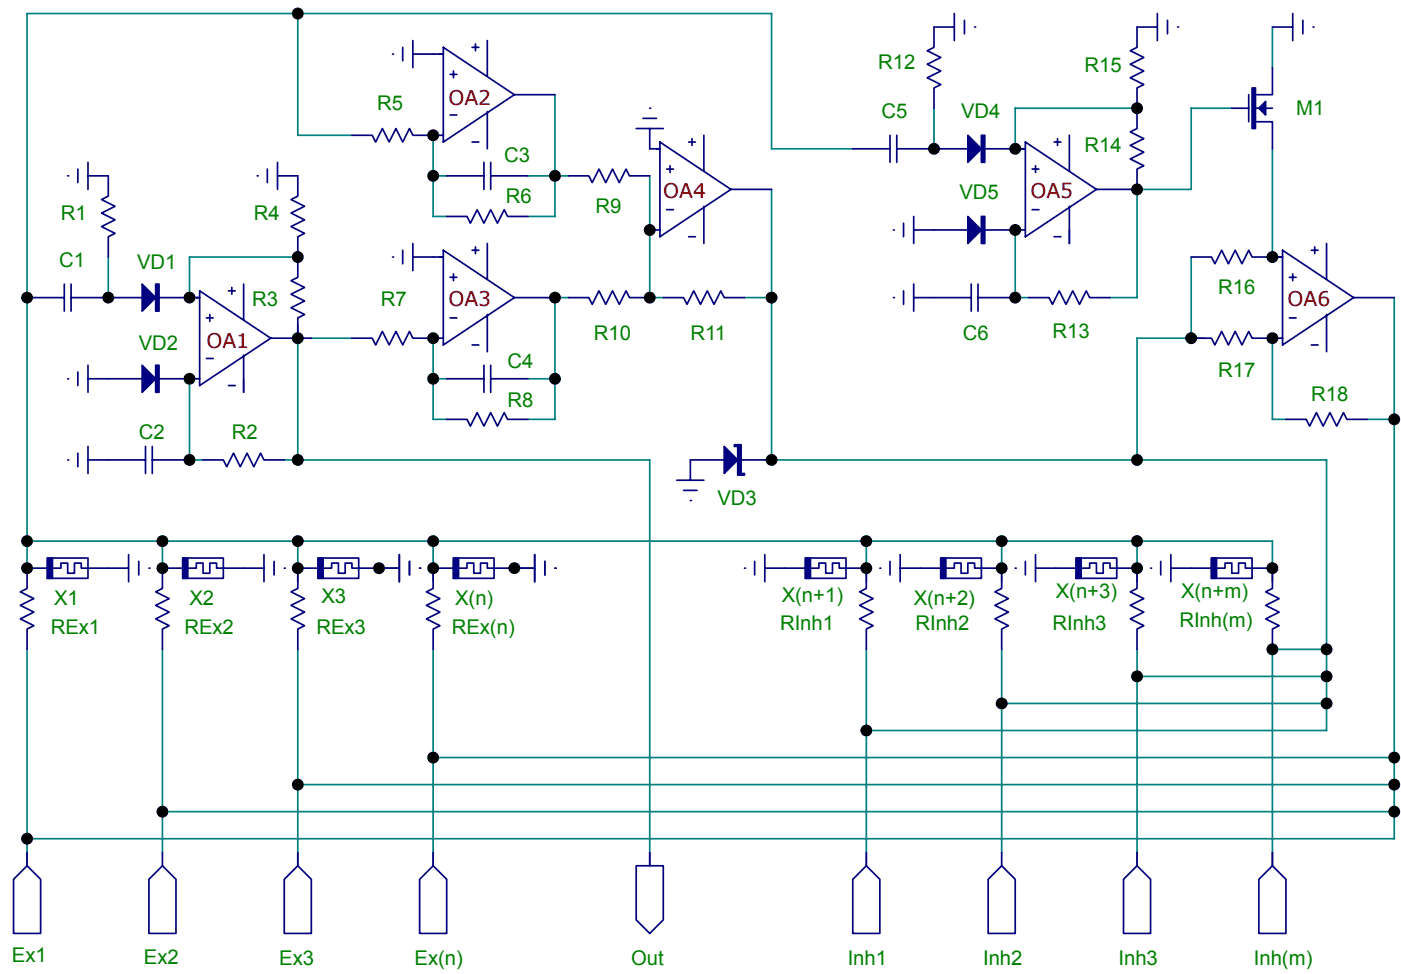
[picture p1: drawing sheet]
<svg xmlns="http://www.w3.org/2000/svg" width="292mm" height="203mm" viewBox="0 0 292 203" stroke-linecap="round" stroke-linejoin="round" font-family="sans-serif">
<g fill="none" stroke="#008080" stroke-width=".35">
<path d="M62.1 2.8v25.4h11.3M115.7 19.8v25.4h-5.6M265.4 5.6v8.5M90.3 28.2v17h2.9M90.3 36.7h2.9M110.1 36.7h8.5M135.5 36.7v25.4h2.8M160.9 39.5v56.5h115.7v56.4h-95.9M177.8 31.1h-16.9v-28.3h-155.3v115.8M194.8 22.6v8.5M237.1 22.6h-25.4v8.5M256.9 22.6h-8.5v16.9h-11.3v22.6h-5.6"/>
<path d="M265.4 31.1v22.5M22.6 53.6v8.5M62.1 53.6h-22.6v8.5M211.7 48v14.1h2.8M223 48v2.8M248.4 53.6v17M39.5 79v17h2.8M50.8 79v2.9M62.1 67.7v28.3M64.9 70.6h8.5M90.3 70.6v16.9h2.9M90.3 79h2.9"/>
<path d="M110.1 79h5.6M118.6 62.1h-2.9v25.4h-5.6M155.3 62.1h5.6M251.2 70.6h-14.1v25.4M265.4 70.6v16.9h2.8M290.8 62.1v112.9h-285.2M59.3 96h76.2v84.7M285.1 87.5h5.7M5.6 112.9h259.8v8.5M33.9 112.9v5.7M62.1 112.9v8.5M90.3 112.9v8.5"/>
<path d="M180.7 112.9v8.5M208.9 112.9v8.5M237.1 112.9v8.5M5.6 135.5v45.2M33.9 135.5v42.3M62.1 135.5v45.2M90.3 135.5v45.2M180.7 135.5v45.2M208.9 135.5v42.3M237.1 135.5v45.2M276.6 135.5h-11.2v45.2M90.3 158.1h200.5"/>
<path d="M208.9 146.8h67.7M237.1 141.1h39.5M33.9 169.4h256.9M62.1 163.7h228.7"/>
</g>
<g fill="none" stroke="#000080" stroke-width=".35">
<path d="M81.9 11.3h.1M84 9.9v2.8M86.1 8.5v5.6M86.1 11.3h6.4M92.5 9.9l14.8 9.9-14.8 9.8zM93.9 15.5h1.4M94.6 14.8v1.4M98.4 9.9h1.5M99.2 9.2v1.4M101.6 8.5v7.4M107.3 19.8h8.4M199 5.6h-4.2v4.3l-1.4 .7 2.8 1.4-2.8 1.4 2.8 1.4-2.8 1.4 2.8 1.4-1.4 .7v4.3"/>
<path d="M199 2.8v5.7M201.1 4.2v2.9M203.2 5.6h.1M241.4 5.6h-4.3v4.3l-1.4 .7 2.8 1.4-2.8 1.4 2.8 1.4-2.8 1.4 2.8 1.4-1.4 .7v8.5l-1.4 .7 2.8 1.4-2.8 1.4 2.8 1.5-2.8 1.4 2.8 1.4-1.4 .7v4.2h-8.4M241.4 2.8v5.7M243.5 4.2v2.9M245.6 5.6h.1M260.4 19.8v5.6M265.4 14.1v5.7h-3.9M265.4 5.6h4.2M269.6 2.8v5.7M271.7 4.2v2.9"/>
<path d="M273.8 5.6h.1M14.1 36.7h.1M16.2 35.3v2.8M18.3 36.7h4.3v4.2l-1.4 .7 2.8 1.4-2.8 1.5 2.8 1.4-2.8 1.4 2.8 1.4-1.4 .7v4.2M18.3 33.9v5.6M53.6 36.7h.1M55.8 35.3v2.8M57.9 36.7h4.2v4.2l-1.4 .7 2.8 1.4-2.8 1.5 2.8 1.4-2.8 1.4 2.8 1.4-1.4 .7v8.5l-1.4 .7 2.8 1.4-2.8 1.4 2.8 1.4-2.8 1.4 2.8 1.4-1.4 .7v4.3M57.9 33.9v5.6M73.4 28.2h4.2l.7 1.4 1.4-2.8 1.5 2.8 1.4-2.8 1.4 2.8 1.4-2.8 .7 1.4h6.4M93.2 36.7h7.7M93.9 24h1.4"/>
<path d="M98.4 29.6h1.5M100.9 33.9v5.6M101.6 23.3v7.8M102.3 36.7h7.8M102.3 33.9v5.6M118.6 36.7h4.2l.7 1.4 1.4-2.8 1.4 2.8 1.4-2.8 1.4 2.8 1.5-2.8 .7 1.4h4.2M132.7 26.8h5.6M134.1 24.7h2.8M135.5 22.6h.1M135.5 26.8v4.3h2.1M137.6 29.6l14.8 9.9-14.8 9.9zM139 35.3h1.4"/>
<path d="M139.7 34.6v1.4M143.6 29.6h1.4M144.3 28.9v1.4M146.8 28.2v7.4M152.4 39.5h8.5M177.8 31.1h7.8M185.6 28.2v5.7M187 31.1h14.8M187 28.2v5.7M204.7 31.1h9.1M213.8 29.6l14.9 9.9-14.9 9.9zM215.2 35.3h1.5"/>
<path d="M216 34.6v1.4M219.8 29.6h1.4M220.5 28.9v1.4M223 28.2v7.4M256.9 22.6h3.5M261.5 25.4h3.9v5.7M261.8 22.6h3.6M13.4 59.3v5.6M14.8 59.3v5.6M48.3 60v1.4M50.8 59.3v7.4M81.9 53.6h.1"/>
<path d="M84 52.2v2.8M86.1 53.6h6.4M86.1 50.8v5.7M92.5 52.2l14.8 9.9-14.8 9.9zM93.2 45.2h4.2l.7 1.4 1.4-2.8 1.4 2.8 1.4-2.8 1.4 2.8 1.5-2.8 .7 1.4h4.2M93.9 57.9h1.4M94.6 57.2v1.4M98.4 52.2h1.5M99.2 51.5v1.4M101.6 50.8v7.4M135.5 48h2.1M139 43.8h1.4"/>
<path d="M143.6 49.4h1.4M146.8 43v7.8M186.3 48h.1M188.4 46.6v2.8M190.5 48h11.3M190.5 45.2v5.6M190.5 59.3v5.6M202.5 59.3v5.6M204 59.3v5.6M204.7 48h9.1M215.2 43.8h1.5M219.8 49.4h1.4"/>
<path d="M223 43v7.8M248.4 53.6h4.3l.7 1.4 1.4-2.8 1.4 2.8 1.4-2.8 1.4 2.8 1.4-2.8 .7 1.4h6.4M267.5 52.2l14.8 9.9-14.8 9.9zM268.9 57.9h1.4M269.6 57.2v1.4M273.5 52.2h1.4M274.2 51.5v1.4M276.6 50.8v7.4M5.6 62.1h7.8M14.1 79h.1M14.8 62.1h14.8M16.2 77.6v2.9"/>
<path d="M18.3 79h11.3M18.3 76.2v5.7M32.5 79h9.1M32.5 62.1h9.1M41.6 60.7l14.9 9.9-14.9 9.9zM43 66.3h1.5M43 74.8h1.5M43.8 65.6v1.4M47.6 60.7h1.4M50.8 74.1v7.8M56.5 70.6h8.4M73.4 70.6h4.2l.7 1.4 1.4-2.8 1.5 2.8 1.4-2.8 1.4 2.8 1.4-2.8 .7 1.4h6.4"/>
<path d="M93.2 79h7.7M93.9 66.3h1.4M98.4 72h1.5M100.9 76.2v5.7M101.6 65.6v7.8M102.3 79h7.8M102.3 76.2v5.7M107.3 62.1h8.4M118.6 62.1h4.2l.7 1.4 1.4-2.8 1.4 2.8 1.4-2.8 1.4 2.8 1.5-2.8 .7 1.4h4.2M138.3 62.1h4.3l.7 1.4 1.4-2.8 1.4 2.8 1.4-2.8 1.4 2.8 1.4-2.8 .7 1.4h4.3M186.3 62.1h.1M188.4 60.7v2.8"/>
<path d="M190.5 62.1h12M204 62.1h7.7M214.5 62.1h4.3l.7 1.4 1.4-2.8 1.4 2.8 1.4-2.8 1.4 2.8 1.4-2.8 .7 1.4h4.3M248.4 70.6h4.3l.7 1.4 1.4-2.8 1.4 2.8 1.4-2.8 1.4 2.8 1.4-2.8 .7 1.4h6.4M268.9 66.3h1.4M273.5 72h1.4M276.6 65.6v7.8M282.3 62.1h8.5M14.1 96h.1M16.2 94.6v2.8M18.3 96h12M18.3 93.2v5.6"/>
<path d="M30.3 93.2v5.6M31.8 96h7.7M31.8 93.2v5.6M42.3 96h4.3l.7 1.4 1.4-2.8 1.4 2.8 1.4-2.8 1.4 2.8 1.4-2.8 .7 1.4h4.3M47.6 80.5h1.4M93.2 87.5h4.2l.7 1.4 1.4-2.8 1.4 2.8 1.4-2.8 1.4 2.8 1.5-2.8 .7 1.4h4.2M151 96h-7v4.2M153.8 96h7.1M268.2 87.5h4.2l.7 1.4 1.4-2.8 1.4 2.8 1.5-2.8 1.4 2.8 1.4-2.8 .7 1.4h4.2M9.9 116.4h8.4v4.3h-8.4zM26.8 118.6h-9.9v-1.1h-1.4v2.1h-1.4v-2.1h-1.4v1.1h-7.1v4.2l-1.4 .7 2.9 1.4-2.9 1.4 2.9 1.4-2.9 1.4 2.9 1.5-1.5 .7v4.2M26.8 115.7v5.7"/>
<path d="M28.9 117.2v2.8M31.1 118.6h.1M38.1 116.4h8.5v4.3h-8.5zM55 118.6h-9.8v-1.1h-1.4v2.1h-1.5v-2.1h-1.4v1.1h-7v4.2l-1.4 .7 2.8 1.4-2.8 1.4 2.8 1.4-2.8 1.4 2.8 1.5-1.4 .7v4.2M55 115.7v5.7M57.2 117.2v2.8M59.3 118.6h.1M66.3 116.4h8.5v4.3h-8.5zM83.3 118.6h-9.9v-1.1h-1.4v2.1h-1.4v-2.1h-1.4v1.1h-7.1v4.2l-1.4 .7 2.8 1.4-2.8 1.4 2.8 1.4-2.8 1.4 2.8 1.5-1.4 .7v4.2M83.3 115.7v5.7M85.4 117.2v2.8M87.5 118.6h.1"/>
<path d="M94.6 116.4h8.4v4.3h-8.4zM111.5 118.6h-9.9v-1.1h-1.4v2.1h-1.4v-2.1h-1.4v1.1h-7.1v4.2l-1.4 .7 2.8 1.4-2.8 1.4 2.8 1.4-2.8 1.4 2.8 1.5-1.4 .7v4.2M111.5 115.7v5.7M113.6 117.2v2.8M115.7 118.6h.1M141.1 100.2h5.7M142.6 102.3h2.8M144 104.4h.1M155.3 118.6h.1M157.4 117.2v2.8M159.5 118.6h11.3v-1.1h1.4v2.1h1.4v-2.1h1.4v1.1h5.7v4.2l-1.4 .7 2.8 1.4-2.8 1.4 2.8 1.4-2.8 1.4 2.8 1.5-1.4 .7v4.2M159.5 115.7v5.7"/>
<path d="M168 116.4h8.4v4.3h-8.4zM183.5 118.6h.1M185.6 117.2v2.8M187.7 118.6h11.3v-1.1h1.4v2.1h1.4v-2.1h1.4v1.1h5.7v4.2l-1.4 .7 2.8 1.4-2.8 1.4 2.8 1.4-2.8 1.4 2.8 1.5-1.4 .7v4.2M187.7 115.7v5.7M196.2 116.4h8.5v4.3h-8.5zM211.7 118.6h.1M213.8 117.2v2.8M216 118.6h11.2v-1.1h1.5v2.1h1.4v-2.1h1.4v1.1h5.6v4.2l-1.4 .7 2.8 1.4-2.8 1.4 2.8 1.4-2.8 1.4 2.8 1.5-1.4 .7v4.2M216 115.7v5.7M224.4 116.4h8.5v4.3h-8.5zM239.9 118.6h.1"/>
<path d="M242.1 117.2v2.8M244.2 118.6h11.3v-1.1h1.4v2.1h1.4v-2.1h1.4v1.1h5.7v4.2l-1.5 .7 2.9 1.4-2.9 1.4 2.9 1.4-2.9 1.4 2.9 1.5-1.4 .7v4.2M244.2 115.7v5.7M252.7 116.4h8.4v4.3h-8.4zM5.6 177.8v2.9M33.9 177.8v2.9M62.1 177.8v2.9M90.3 177.8v2.9M135.5 177.8v2.9M180.7 177.8v2.9M208.9 177.8v2.9M237.1 177.8v2.9"/>
<path d="M265.4 177.8v2.9M5.6 180.7l2.9 2.8v11.3h-5.7v-11.3zM33.9 180.7l2.8 2.8v11.3h-5.6v-11.3zM62.1 180.7l2.8 2.8v11.3h-5.6v-11.3zM90.3 180.7l2.9 2.8v11.3h-5.7v-11.3zM132.7 180.7h5.6v11.3l-2.8 2.8-2.8-2.8zM180.7 180.7l2.8 2.8v11.3h-5.7v-11.3zM208.9 180.7l2.8 2.8v11.3h-5.6v-11.3zM237.1 180.7l2.8 2.8v11.3h-5.6v-11.3zM265.4 180.7l2.8 2.8v11.3h-5.7v-11.3z"/>
</g>
<g fill="#000080" stroke="#000080" stroke-width=".35">
<path d="M29.6 59.3l2.9 2.8-2.9 2.8z"/>
<path d="M29.6 76.2l2.9 2.8-2.9 2.9z"/>
<path d="M201.8 28.2l2.9 2.9-2.9 2.8z"/>
<path d="M201.8 45.2l2.9 2.8-2.9 2.8z"/>
<path d="M151 93.2l2.8 2.8-2.8 2.8z"/>
<path d="M262.5 22.6l1.4-1.4v2.8z"/>
<path d="M32.5 59.3h.7v5.6h-.7z" fill-rule="evenodd"/>
<path d="M32.5 76.2h.7v5.7h-.7z" fill-rule="evenodd"/>
<path d="M204.7 28.2h.7v5.7h-.7z" fill-rule="evenodd"/>
<path d="M204.7 45.2h.7v5.6h-.7z" fill-rule="evenodd"/>
<path d="M66.3 116.4h1.1v4.3h-1.1z" fill-rule="evenodd"/>
<path d="M38.1 116.4h1.1v4.3h-1.1z" fill-rule="evenodd"/>
<path d="M9.9 116.4h1v4.3h-1z" fill-rule="evenodd"/>
<path d="M168 116.4h1v4.3h-1z" fill-rule="evenodd"/>
<path d="M94.6 116.4h1v4.3h-1z" fill-rule="evenodd"/>
<path d="M196.2 116.4h1.1v4.3h-1.1z" fill-rule="evenodd"/>
<path d="M224.4 116.4h1.1v4.3h-1.1z" fill-rule="evenodd"/>
<path d="M252.7 116.4h1v4.3h-1z" fill-rule="evenodd"/>
<path d="M153.8 93.2h.8v5.6h-.8z" fill-rule="evenodd"/>
<path d="M153.8 98.8h1.5v.4h-1.5z" fill-rule="evenodd"/>
<path d="M153.1 92.8h1.5v.4h-1.5z" fill-rule="evenodd"/>
<path d="M261.1 18.3h.7v8.5h-.7z" fill-rule="evenodd"/>
</g>
<g fill="#000" stroke="#000" stroke-width=".35">
<circle cx="62.1" cy="2.8" r="1.06"/>
<circle cx="90.3" cy="36.7" r="1.06"/>
<circle cx="90.3" cy="28.2" r="1.06"/>
<circle cx="115.7" cy="36.7" r="1.06"/>
<circle cx="194.8" cy="31.1" r="1.06"/>
<circle cx="211.7" cy="31.1" r="1.06"/>
<circle cx="237.1" cy="22.6" r="1.06"/>
<circle cx="237.1" cy="39.5" r="1.06"/>
<circle cx="62.1" cy="53.6" r="1.06"/>
<circle cx="135.5" cy="48" r="1.06"/>
<circle cx="211.7" cy="48" r="1.06"/>
<circle cx="265.4" cy="53.6" r="1.06"/>
<circle cx="5.6" cy="62.1" r="1.06"/>
<circle cx="22.6" cy="62.1" r="1.06"/>
<circle cx="39.5" cy="79" r="1.06"/>
<circle cx="39.5" cy="62.1" r="1.06"/>
<circle cx="62.1" cy="70.6" r="1.06"/>
<circle cx="90.3" cy="70.6" r="1.06"/>
<circle cx="90.3" cy="79" r="1.06"/>
<circle cx="115.7" cy="79" r="1.06"/>
<circle cx="115.7" cy="62.1" r="1.06"/>
<circle cx="135.5" cy="62.1" r="1.06"/>
<circle cx="160.9" cy="62.1" r="1.06"/>
<circle cx="211.7" cy="62.1" r="1.06"/>
<circle cx="248.4" cy="70.6" r="1.06"/>
<circle cx="265.4" cy="70.6" r="1.06"/>
<circle cx="39.5" cy="96" r="1.06"/>
<circle cx="62.1" cy="96" r="1.06"/>
<circle cx="160.9" cy="96" r="1.06"/>
<circle cx="237.1" cy="96" r="1.06"/>
<circle cx="290.8" cy="87.5" r="1.06"/>
<circle cx="5.6" cy="118.6" r="1.06"/>
<circle cx="5.6" cy="112.9" r="1.06"/>
<circle cx="33.9" cy="112.9" r="1.06"/>
<circle cx="33.9" cy="118.6" r="1.06"/>
<circle cx="62.1" cy="118.6" r="1.06"/>
<circle cx="62.1" cy="112.9" r="1.06"/>
<circle cx="79" cy="118.6" r="1.06"/>
<circle cx="90.3" cy="118.6" r="1.06"/>
<circle cx="90.3" cy="112.9" r="1.06"/>
<circle cx="107.3" cy="118.6" r="1.06"/>
<circle cx="180.7" cy="112.9" r="1.06"/>
<circle cx="180.7" cy="118.6" r="1.06"/>
<circle cx="208.9" cy="112.9" r="1.06"/>
<circle cx="208.9" cy="118.6" r="1.06"/>
<circle cx="237.1" cy="118.6" r="1.06"/>
<circle cx="237.1" cy="112.9" r="1.06"/>
<circle cx="265.4" cy="118.6" r="1.06"/>
<circle cx="265.4" cy="135.5" r="1.06"/>
<circle cx="276.6" cy="135.5" r="1.06"/>
<circle cx="90.3" cy="158.1" r="1.06"/>
<circle cx="180.7" cy="152.4" r="1.06"/>
<circle cx="208.9" cy="146.8" r="1.06"/>
<circle cx="237.1" cy="141.1" r="1.06"/>
<circle cx="276.6" cy="146.8" r="1.06"/>
<circle cx="276.6" cy="141.1" r="1.06"/>
<circle cx="290.8" cy="158.1" r="1.06"/>
<circle cx="5.6" cy="175" r="1.06"/>
<circle cx="33.9" cy="169.4" r="1.06"/>
<circle cx="62.1" cy="163.7" r="1.06"/>
<circle cx="290.8" cy="163.7" r="1.06"/>
<circle cx="290.8" cy="169.4" r="1.06"/>
</g>
<g font-size="4.2" fill="#008000">
<text x="183.1" y="14.4">R12</text>
<text x="226.2" y="15.1">R15</text>
<text x="78.7" y="22.9">R5</text>
<text x="270.3" y="23.9">M1</text>
<text x="183.8" y="24.7">C5</text>
<text x="200.4" y="24.7">VD4</text>
<text x="105.2" y="33.8">C3</text>
<text x="226.2" y="31.7">R14</text>
<text x="200.1" y="41.6">VD5</text>
<text x="12.7" y="45.8">R1</text>
<text x="52.9" y="45.8">R4</text>
<text x="105.5" y="42.3">R6</text>
<text x="124.2" y="44.4">R9</text>
<text x="12.4" y="55.7">C1</text>
<text x="28.6" y="56.1">VD1</text>
<text x="52.6" y="63.8">R3</text>
<text x="79.4" y="63.8">R7</text>
<text x="254.1" y="61.3">R16</text>
<text x="123.9" y="70.9">R10</text>
<text x="144" y="70.9">R11</text>
<text x="200.8" y="70.9">C6</text>
<text x="219.5" y="70.5">R13</text>
<text x="28.9" y="73">VD2</text>
<text x="105.9" y="76.9">C4</text>
<text x="254.1" y="78.6">R17</text>
<text x="273.5" y="83.6">R18</text>
<text x="105.9" y="85">R8</text>
<text x="28.9" y="91.7">C2</text>
<text x="48.3" y="91.7">R2</text>
<text x="149.6" y="105.5">VD3</text>
<text x="67" y="125.9">X3</text>
<text x="163" y="125.6">X(n+1)</text>
<text x="220.2" y="124.9">X(n+3)</text>
<text x="246.3" y="124.9">X(n+m)</text>
<text x="11.3" y="126.3">X1</text>
<text x="39.5" y="126.3">X2</text>
<text x="94.9" y="126.3">X(n)</text>
<text x="162.7" y="131.6">RInh1</text>
<text x="190.5" y="126.3">X(n+2)</text>
<text x="190.9" y="131.6">RInh2</text>
<text x="219.5" y="131.6">RInh3</text>
<text x="245.9" y="130.9">RInh(m)</text>
<text x="10.6" y="132.3">REx1</text>
<text x="38.5" y="132.3">REx2</text>
<text x="66" y="132.3">REx3</text>
<text x="94.2" y="132.3">REx(n)</text>
<text x="2.5" y="200.7">Ex1</text>
<text x="30" y="201.1">Ex2</text>
<text x="58.2" y="201.4">Ex3</text>
<text x="86.5" y="201.4">Ex(n)</text>
<text x="131.6" y="201.4">Out</text>
<text x="176.8" y="201.4">Inh1</text>
<text x="205" y="201.4">Inh2</text>
<text x="233.2" y="201.4">Inh3</text>
<text x="261.5" y="201.4">Inh(m)</text>
</g>
<g font-size="4.2" fill="#800000">
<text x="93.5" y="21.9">OA2</text>
<text x="138.3" y="41.3">OA4</text>
<text x="214.9" y="41.3">OA5</text>
<text x="93.5" y="63.9">OA3</text>
<text x="268.5" y="63.9">OA6</text>
<text x="43" y="72.7">OA1</text>
</g>
</svg>
